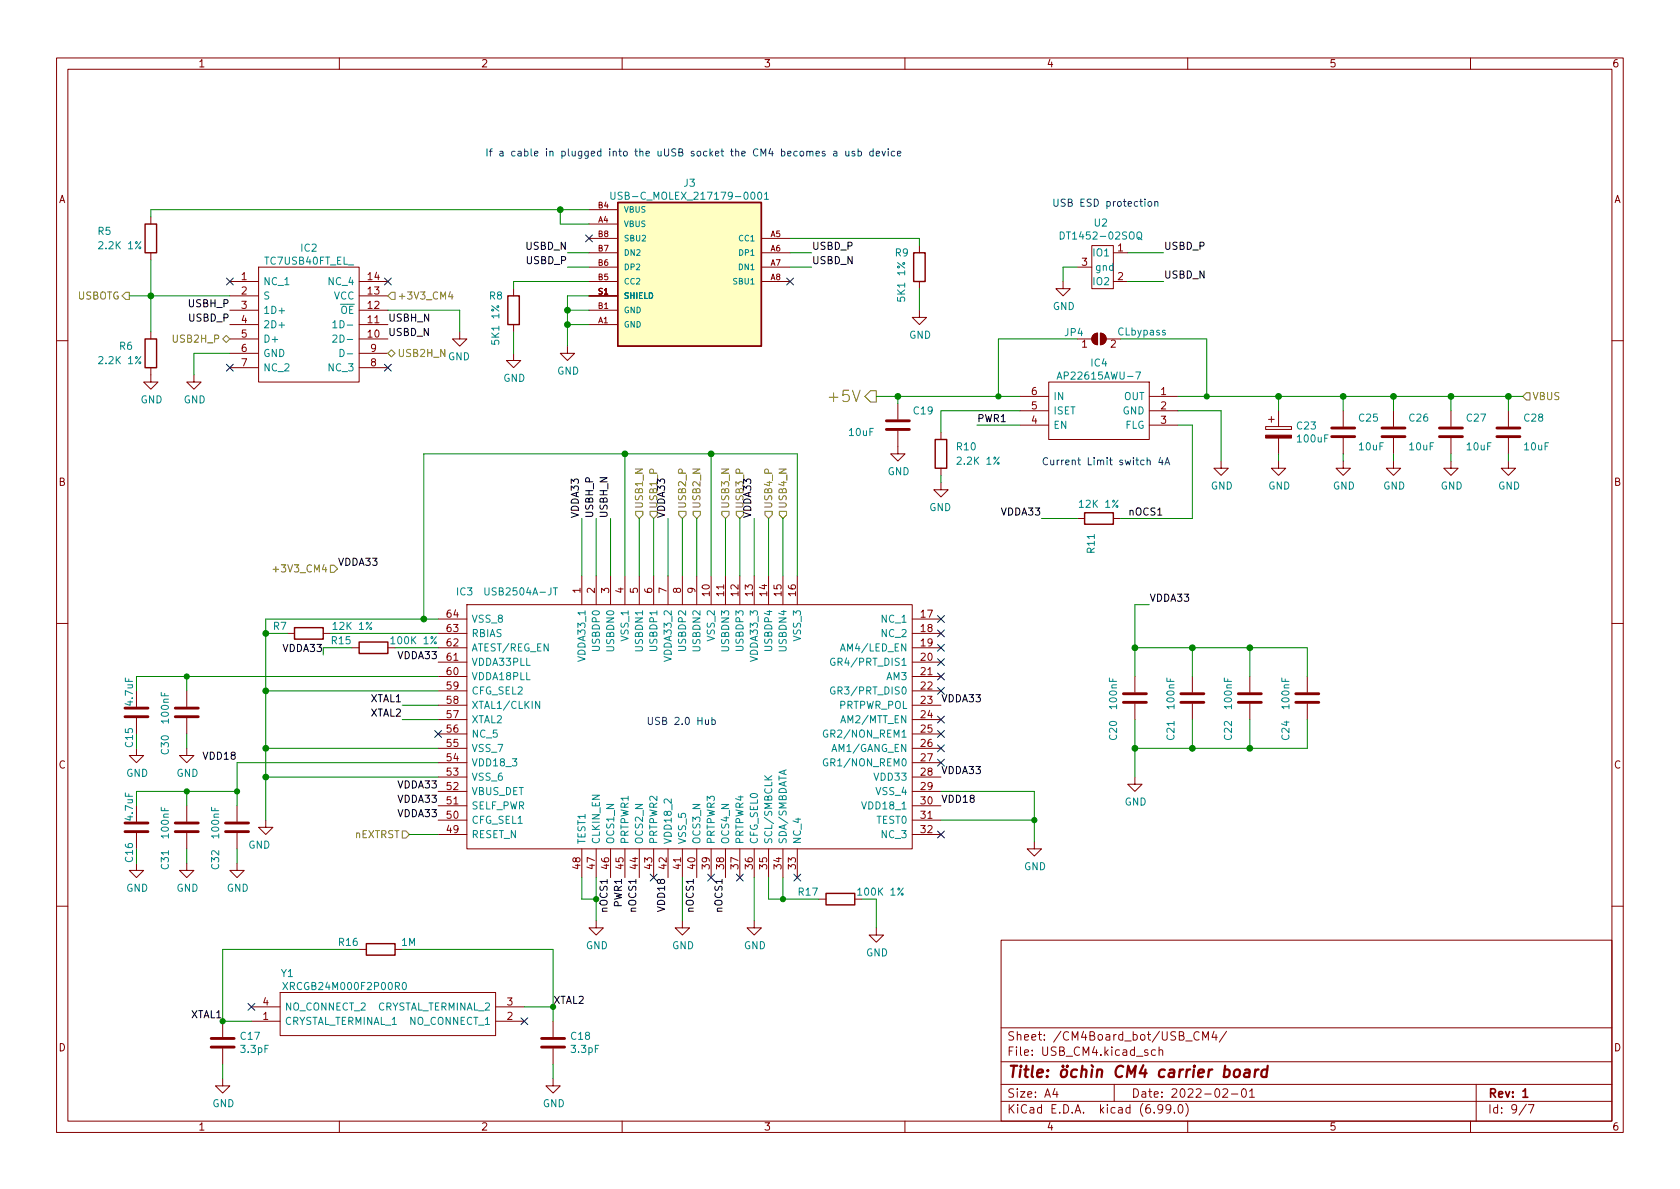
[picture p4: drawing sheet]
<svg xmlns="http://www.w3.org/2000/svg" width="297mm" height="210mm" viewBox="0 0 297 210" stroke-linecap="round" stroke-linejoin="round" font-family="sans-serif">
<g fill="none" stroke="#840000" stroke-width=".18">
<path d="M10 10.2h277v190.1h-277zM12 12.2h273v186.1h-273zM60 10.2v2M110 10.2v2M160 10.2v2M210 10.2v2M260 10.2v2M26.7 38.3v1.3M104.1 39.6h5.1M104.1 37.1h5.1M26.7 44.7v1.3M26.7 58.7v1.2"/>
<path d="M40.6 49.8h5.1M40.6 57.4h5.1M40.6 54.9h5.1M40.6 52.3h5.1M40.6 59.9h5.1M45.7 47.2h17.8v20.4h-17.8zM63.5 49.8h5.1M63.5 57.4h5.1M63.5 54.9h5.1M63.5 52.3h5.1M63.5 59.9h5.1M81.3 58.7v1.2h-1.3l1.3 1.3 1.2-1.3h-1.2"/>
<path d="M90.8 51v1.3M90.8 57.4v1.3M104.1 44.7h5.1M104.1 49.8h5.1M104.1 47.2h5.1M104.1 57.4h5.1M104.1 42.2h5.1M104.1 54.9h5.1M104.1 52.3h5.1M134.6 44.7h5.1M134.6 49.8h5.1M134.6 47.2h5.1"/>
<path d="M134.6 42.2h5.1M162.6 54.9v1.2h1.2l-1.2 1.3-1.3-1.3h1.3M162.6 43.4v1.3M162.6 49.8v1.2M188 49.8v1.2h1.2l-1.2 1.3-1.3-1.3h1.3M190.5 47.2h2.5M190.5 59.9h2.5M193 43.4h3.8v7.6h-3.8zM193.3 59.2l.8-.3v2.1a1.02 1.02 0 0 1-1-.7 1.02 1.02 0 0 1 .2-1.1zM194.6 58.9a1.02 1.02 0 0 1 1 1 1.02 1.02 0 0 1-1 1.1zM195.6 59.9h2.5M196.8 44.7h2.6"/>
<path d="M196.8 49.8h2.6M10 60.2h2M26.7 65v2.6h1.2l-1.2 1.2-1.3-1.2h1.3M34.3 66.3v1.3h1.3l-1.3 1.2-1.3-1.2h1.3M40.6 62.5h5.1M40.6 65h5.1M63.5 62.5h5.1M63.5 65h5.1M90.8 62.5v1.2h1.3l-1.3 1.3-1.3-1.3h1.3M100.3 61.2v1.3h1.3l-1.3 1.2-1.2-1.2h1.2M158.7 76.2v4.1h1.3l-1.3 1.2-1.2-1.2h1.2M158.7 71.4v2.8"/>
<path d="M166.4 76.4v1.3M180.3 70.1h5.1M180.3 72.6h5.1M180.3 75.2h5.1M185.4 67.6h17.8v10.1h-17.8zM203.2 70.1h5.1M203.2 72.6h5.1M203.2 75.2h5.1M223.8 75.4h4.5v.5h-4.5zM224.3 74.2h1M224.8 73.7v1M226.1 72.6v2.8"/>
<path d="M226.1 77.5v2.8M237.5 72.6v2.8M237.5 77.5v2.8M246.4 72.6v2.8M246.4 77.5v2.8M256.5 72.6v2.8M256.5 77.5v2.8M266.7 72.6v2.8M266.7 77.5v2.8M285 60.2h2M166.4 85.3v1.3h-1.3l1.3 1.3 1.2-1.3h-1.2M166.4 82.8v1.3"/>
<path d="M190.5 91.7h1.3M196.8 91.7h1.3M215.9 81.5v1.3h1.3l-1.3 1.3-1.3-1.3h1.3M226.1 81.5v1.3h1.2l-1.2 1.3-1.3-1.3h1.3M237.5 81.5v1.3h1.3l-1.3 1.3-1.3-1.3h1.3M246.4 81.5v1.3h1.2l-1.2 1.3-1.3-1.3h1.3M256.5 81.5v1.3h1.3l-1.3 1.3-1.2-1.3h1.2M266.7 81.5v1.3h1.3l-1.3 1.3-1.3-1.3h1.3M10 110.2h2M50.8 112h1.3M57.1 112h1.3M62.2 114.5h1.3"/>
<path d="M68.6 114.5h1.2M77.5 109.5h5M77.5 112h5M77.5 114.5h5M77.5 117.1h5M77.5 119.6h5M82.5 106.9h78.8v43.2h-78.8zM102.9 101.8v5.1M105.4 101.8v5.1M107.9 101.8v5.1M110.5 101.8v5.1M113 101.8v5.1"/>
<path d="M115.6 101.8v5.1M118.1 101.8v5.1M120.6 101.8v5.1M123.2 101.8v5.1M125.7 101.8v5.1M128.3 101.8v5.1M130.8 101.8v5.1M133.3 101.8v5.1M135.9 101.8v5.1M138.4 101.8v5.1M141 101.8v5.1M161.3 109.5h5.1"/>
<path d="M161.3 112h5.1M161.3 114.5h5.1M161.3 117.1h5.1M161.3 119.6h5.1M200.7 119.6v2.8M210.8 119.6v2.8M221 119.6v2.8M231.1 119.6v2.8M285 110.2h2M24.1 132.3v1.3h1.3l-1.3 1.3-1.2-1.3h1.2M24.1 127v2.8M33 132.3v1.3h1.3l-1.3 1.3-1.3-1.3h1.3"/>
<path d="M33 122.2v2.8M33 127v2.8M77.5 122.2h5M77.5 124.7h5M77.5 127.2h5M77.5 129.8h5M77.5 132.3h5M77.5 134.9h5M77.5 137.4h5M77.5 139.9h5M161.3 122.2h5.1M161.3 124.7h5.1"/>
<path d="M161.3 127.2h5.1M161.3 129.8h5.1M161.3 132.3h5.1M161.3 134.9h5.1M161.3 137.4h5.1M161.3 139.9h5.1M200.7 137.4v1.3h1.2l-1.2 1.2-1.3-1.2h1.3M200.7 124.5v2.7M210.8 124.5v2.7M221 124.5v2.7M231.1 124.5v2.7M24.1 152.6v1.3h1.3l-1.3 1.3-1.2-1.3h1.2"/>
<path d="M24.1 147.3v2.8M33 152.6v1.3h1.3l-1.3 1.3-1.3-1.3h1.3M33 142.5v2.8M33 147.3v2.8M41.9 152.6v1.3h1.3l-1.3 1.3-1.3-1.3h1.3M41.9 142.5v2.8M41.9 147.3v2.8M47 145v1.3h1.3l-1.3 1.3-1.3-1.3h1.3M77.5 142.5h5M77.5 145h5M77.5 147.6h5M102.9 150.1v5.1"/>
<path d="M105.4 150.1v5.1M107.9 150.1v5.1M110.5 150.1v5.1M113 150.1v5.1M115.6 150.1v5.1M118.1 150.1v5.1M120.6 150.1v5.1M123.2 150.1v5.1M125.7 150.1v5.1M128.3 150.1v5.1M130.8 150.1v5.1M133.3 150.1v5.1"/>
<path d="M135.9 150.1v5.1M138.4 150.1v5.1M141 150.1v5.1M144.8 159h1.2M151.1 159h1.3M161.3 142.5h5.1M161.3 145h5.1M161.3 147.6h5.1M182.9 148.8v1.3h1.2l-1.2 1.3-1.3-1.3h1.3M10 160.2h2M44.4 178h5.1M49.5 175.5h38.1v7.6h-38.1z"/>
<path d="M63.5 167.9h1.3M69.8 167.9h1.3M87.6 178h5.1M105.4 162.8v1.3h1.3l-1.3 1.2-1.3-1.2h1.3M120.6 162.8v1.3h1.3l-1.3 1.2-1.2-1.2h1.2M133.3 162.8v1.3h1.3l-1.3 1.2-1.2-1.2h1.2M154.9 164.1v1.2h1.3l-1.3 1.3-1.2-1.3h1.2M177 166.3h108v32h-108zM285 160.2h2M39.4 190.7v1.3h1.2l-1.2 1.3-1.3-1.3h1.3M39.4 180.6v2.8M39.4 185.4v2.8"/>
<path d="M44.4 180.6h5.1M60 198.3v2M87.6 180.6h5.1M97.8 190.7v1.3h1.3l-1.3 1.3-1.3-1.3h1.3M97.8 180.6v2.8M97.8 185.4v2.8M110 198.3v2M160 198.3v2M177 194.8h108M177 191.8h108M177 187.8h108M177 181.8h108"/>
<path d="M186.5 192.5l-.4 1h1M186.9 193v1M197 191.8v3M202.9 185.7l-.3-.1-.2 .2v.3l.5 .1v.4h-.5M204.3 185.7l-.4-.1-.3 .3v.4l.1 .3h.6M204.9 185.8l.2-.2 .4 .1 .1 .9M204.9 185.1v1.5M205.6 196l-.3 .3h-.3l-.3-.3 .2-.6 .4-.1 .2 .2a.99 .99 0 0 1-.4 1.3h-.2M207 196l-.3 .3h-.3l-.3-.3 .2-.6 .4-.1 .2 .2a.99 .99 0 0 1-.3 1.3h-.3M207.6 196.7v.1M208.5 195.4l.1-.1a.81 .81 0 0 1 .6 .7 .81 .81 0 0 1-.3 .8h-.1a.81 .81 0 0 1-.6-.6 .81 .81 0 0 1 .3-.8zM209.6 195.1a1.72 1.72 0 0 1 0 2.3"/>
<path d="M210 198.3v2M212 182.6a.6 .6 0 0 0-.7 0 .6 .6 0 0 0-.2 .7 .56 .56 0 0 0 .3 .6 .56 .56 0 0 0 .6-.1M212.6 183.9v-1.5l.5 1.1 .5-1.1v1.5M214.6 182.4l-.3 1h.9M215 182.9v1M216.2 192.7l.6-.2 .2 .2 .1 .3-1 1h1M216.9 182.4l-1.3 1.9M217.7 193.5h1.2M219.7 192.6l.2-.1a.81 .81 0 0 1 .5 .7 .81 .81 0 0 1-.3 .8h-.1a.81 .81 0 0 1-.6-.6 .81 .81 0 0 1 .3-.8zM220.9 193l.5-.5v1.5M220.9 194h.9M260 198.3v2"/>
<path d="M261 191.8v6.5M269.9 195.3l-1.3 1.9M270.2 195.3h1l-.6 1.5"/>
</g>
<path d="M269.3 193l.4-.5v1.5M269.3 194h.8" fill="none" stroke="#840000" stroke-width=".3"/>
<g fill="none" stroke="#840000" stroke-width=".4">
<path d="M178.7 188.5h1.2M179.3 188.5l-.3 2M180.4 189.1l-.1 1.4M180.5 188.5l-.1 .1 .1 .1 .1-.1-.1-.1v.2M181.1 189.1h.8M181.5 188.5l-.2 1.7v.2l.4 .1M182.6 188.5l-.2 1.7 .3 .3M183.4 189.8l1-.2-.1-.4-.5-.1-.3 .3-.1 1 .2 .1 .6-.1M185.2 190.3v.1l-.1 .1-.1-.1 .2-.1-.1 .2M185.3 189.2l.1 .1-.1 .1-.1-.1 .1-.1v.2M187.8 189.3a.52 .52 0 0 1 .5-.2 .52 .52 0 0 1 .4 .4l-.1 .6a.55 .55 0 0 1-.5 .4 .55 .55 0 0 1-.5-.4zM188 188.5v.1l-.1 .1-.1-.1 .2-.1-.1 .2"/>
<path d="M188.7 188.5l.1 .1-.1 .1-.1-.1 .1-.1v.2M190.4 189.2a.66 .66 0 0 0-1 .3v.6l.1 .3 .2 .1 .6-.1M191.3 189.3a.49 .49 0 0 1 .8 .1l-.1 1.1M191.4 188.5l-.3 2M193 188.4l.3 .3M193.1 189.1l-.2 1.4M194 189.3a.49 .49 0 0 1 .9 .1l-.1 1.1M194.1 189.1l-.2 1.4M198.6 188.7a.88 .88 0 0 0-1-.1 .88 .88 0 0 0-.4 1 .69 .69 0 0 0 .4 .8 .69 .69 0 0 0 .8-.1M199.2 190.5l.3-2 .5 1.4 .8-1.4-.2 2M202.2 188.4l-.7 1.4h1.2M202.5 189.1l-.1 1.4"/>
<path d="M206 189.2a.66 .66 0 0 0-1 .3l-.1 .6 .1 .3 .2 .1 .6-.1M206.8 189.2l.2-.1 .6 .1-.1 1.3M207.6 189.6l-.7 .1a.4 .4 0 0 0-.3 .3 .4 .4 0 0 0 .2 .5l.7-.1M208.6 189.1l-.1 1.4M209.2 189.1l-.4 .1-.2 .3M209.9 189.1l-.2 1.4M210.4 189.1l-.4 .1-.2 .3M211.1 189.1l-.2 1.4M211.2 188.5l-.1 .1 .1 .1 .1-.1-.1-.1v.2M211.9 189.8l1-.2-.1-.4-.5-.1-.4 .3v1l.2 .1 .6-.1M213.8 189.1l-.2 1.4M214.3 189.1l-.3 .1-.3 .3"/>
<path d="M216.5 189.2l.2-.1 .6 .1 .1 .3v.6a.66 .66 0 0 1-1 .3M216.6 188.5l-.2 2M218.3 189.3a.52 .52 0 0 1 .5-.2 .52 .52 0 0 1 .5 .4l-.1 .6a.55 .55 0 0 1-.5 .4 .55 .55 0 0 1-.6-.4zM220.1 189.2l.2-.1 .6 .1-.1 1.3M221 189.6l-.7 .1a.4 .4 0 0 0-.4 .3 .4 .4 0 0 0 .3 .5l.7-.1M222 189.1l-.2 1.4M222.5 189.1l-.4 .1-.2 .3M224 189.2a.66 .66 0 0 0-.9 .3l-.1 .6 .1 .3 .2 .1 .6-.1M224.1 188.5l-.2 2"/>
</g>
<g fill="none" stroke="#008484" stroke-width=".18">
<path d="M108 34v1l.3 .2h.2l.2-.2v-1M110 34h-.5l-.2 .2 .1 .3 .5 .3v.3l-.1 .1h-.5M134.1 34h.2a.68 .68 0 0 1 .4 .6 .68 .68 0 0 1-.4 .6 .84 .84 0 0 1-.2-1.2zM135.2 34.3l.3-.3v1.2M135.2 35.2h.7M58.9 59.4l.4-.2 .3 .4-.8 .9h.8M58.9 57.1l.3-.4v1.3M58.9 58h.7M187.5 41a.64 .64 0 0 1 .7 .6 .64 .64 0 0 1-.7 .7zM201.2 41.1l.1-.1a.43 .43 0 0 1 .6 .4v.5a.42 .42 0 0 1-.5 .4 .42 .42 0 0 1-.4-.4v-.5zM201.2 42l.7 .4M60.1 61.8a.64 .64 0 0 1 .8 .6 .64 .64 0 0 1-.8 .7z"/>
<path d="M61.4 62.6h1M186.9 67l.4-1.2 .4 1.2M187 66.7h.6M200.8 65.8h.9l-.6 1.2M85.7 103.9v1.1l.3 .2h.2l.3-.2v-1.1M97.8 103.9h.8M98.2 103.9v1.3M147.6 116.5a.59 .59 0 0 0-.8 .5 .59 .59 0 0 0 .8 .6v-.5h-.2M148.6 115.1l.4-1.2 .4 1.2M148.7 114.8h.6M95.4 124v1.3l-.7-1.3v1.3M135.2 137.2l.7 .7"/>
<path d="M136.5 137.2l-.8 .5M146.3 129.2a.59 .59 0 0 0-.7 .5 .59 .59 0 0 0 .7 .6l.1-.5h-.3M146.3 134.2a.59 .59 0 0 0-.7 .6 .59 .59 0 0 0 .7 .6l.1-.5h-.3M147.6 121.5a.59 .59 0 0 0-.8 .6 .59 .59 0 0 0 .8 .6v-.5h-.2M50 173.7l.9 1.3M50.9 173.7l-.9 1.3M71.2 173.8l.2-.1a.68 .68 0 0 1 .5 .7 .68 .68 0 0 1-.5 .6l-.2-.1-.1-.4z"/>
</g>
<path d="M25.7 39.6h2v5.1h-2zM109.2 35.8h25.4v25.4h-25.4zM25.7 59.9h2v5.1h-2zM89.8 52.3h2v5.1h-2zM161.5 44.7h2.1v5.1h-2.1zM165.4 77.7h2v5.1h-2zM191.8 90.7h5v2h-5zM52.1 111h5v2h-5zM63.5 113.5h5.1v2.1h-5.1zM146 158h5.1v2h-5.1zM64.8 166.9h5v2h-5z" fill="none" stroke="#840000" stroke-width=".25"/>
<g fill="none" stroke="#840000" stroke-width=".51">
<path d="M156.7 75.9h4.1M156.7 74.4h4.1M235.5 77.2h4M235.5 75.7h4M244.3 77.2h4.1M244.3 75.7h4.1M254.5 77.2h4.1M254.5 75.7h4.1M264.7 77.2h4M264.7 75.7h4M22.1 125.2h4.1M22.1 126.7h4.1"/>
<path d="M31 125.2h4.1M31 126.7h4.1M198.6 122.7h4.1M198.6 124.2h4.1M208.8 122.7h4.1M208.8 124.2h4.1M218.9 122.7h4.1M218.9 124.2h4.1M229.1 122.7h4.1M229.1 124.2h4.1M22.1 145.5h4.1M22.1 147.1h4.1"/>
<path d="M31 145.5h4.1M31 147.1h4.1M39.9 145.5h4M39.9 147.1h4M37.3 185.2h4.1M37.3 183.6h4.1M95.8 185.2h4M95.8 183.6h4"/>
</g>
<path d="M109.2 35.8h25.4v25.4h-25.4z" fill="#ffffc2" stroke="#ffffc2" stroke-width=".18"/>
<g fill="#840000" stroke="#840000" stroke-width=".18">
<path d="M223.8 77h4.5v.5h-4.5z"/>
<path d="M193.3 59.2l.8-.3v2.1a1.02 1.02 0 0 1-1-.7 1.02 1.02 0 0 1 .2-1.1z"/>
<path d="M194.6 58.9a1.02 1.02 0 0 1 1 1 1.02 1.02 0 0 1-1 1.1z"/>
</g>
<g fill="none" stroke="#848400" stroke-width=".18">
<path d="M22.2 51.7h.7v1.3h-.7l-.6-.7zM39.4 59.9l.6-.6 .6 .6-.6 .7zM69.2 51.7h.6v1.3h-.6l-.6-.7zM79.6 51.6l-.3 .9h.8M79.9 52v.9M68.6 62.5l.6-.7 .6 .7-.6 .6zM153.9 69.1h1v2h-1l-1-1zM269.2 70.1l.7-.6h.6v1.2h-.6zM58.4 99.9h.7l.6 .7-.6 .6h-.7zM112.4 90.4h1.3v.7l-.7 .6-.6-.6zM114.9 90.4h1.3v.7l-.6 .6-.7-.6zM120 90.4h1.3v.7l-.7 .6-.6-.6z"/>
<path d="M122.6 90.4h1.2v.7l-.6 .6-.6-.6zM127.6 90.4h1.3v.7l-.6 .6-.7-.6zM130.2 90.4h1.2v.7l-.6 .6-.6-.6zM135.3 90.4h1.2v.7l-.6 .6-.6-.6zM137.8 90.4h1.3v.7l-.7 .6-.6-.6zM48.3 100.7h1M71.1 146.9h.7l.6 .7-.6 .6h-.7z"/>
</g>
<g fill="none" stroke="#0000c2" stroke-width=".18">
<path d="M144.3 27.2l.6-.2-.1-.2-.3-.1-.2 .2v.6h.5M145.9 26.8l-.3-.1-.2 .2v.2l.5 .1v.3h-.5M147.4 26.8h.5l.1 .8M148 27l-.5 .1-.1 .2 .1 .3 .5-.1M149.5 26.7l.1 .8 .3 .1 .2-.1M150.1 26.7v.9M151.1 26.8l-.3-.1-.2 .2 .1 .2 .4 .1v.3h-.5M151.7 26.8l.4-.1 .2 .3-.1 .5h-.5M151.7 26.3v1.3M154.4 26.8l-.4-.1-.2 .3 .1 .5h.5M154.4 26.3v1.3M154.9 27.2l.6-.2v-.2l-.4-.1-.2 .2 .1 .6h.5"/>
<path d="M156 26.7l.3 .9 .3-.9M157 26.3v.1M157 26.7v.9M158.2 26.8l-.4-.1-.2 .3 .1 .5h.5M158.7 27.2l.6-.2-.1-.2-.3-.1-.2 .2v.6h.5M186.3 35.2v1l.3 .3h.2l.3-.3v-1M188.3 35.3l-.4-.1-.3 .2 .1 .4 .6 .2v.4l-.2 .1-.5-.1M204.2 35.8l.2-.2 .3 .1v.8M185.2 81a.6 .6 0 0 0-.8 .5 .6 .6 0 0 0 .6 .7l.2-.1M185.8 81.4v.7l.3 .1 .2-.1M186.3 81.4v.8M206 82.2l.4-1.3 .4 1.3"/>
<path d="M206.1 81.8h.6M124.7 127.3l.1 .8h.3l.2-.1M125.3 127.3v.8M125.9 127.3h.3l.3 .2-.1 .6h-.5M125.9 126.9v1.2"/>
</g>
<g fill="none" stroke="#008400" stroke-width=".18">
<path d="M99.1 37.1v2.5h5M104.1 37.1h-77.4v1.2M22.9 52.3h17.7M26.7 46v12.7M68.6 54.9h12.7v3.8M90.8 58.7v3.8M100.3 47.2h3.8M100.3 44.7h3.8M100.3 54.9h3.8M100.3 57.4h3.8M104.1 49.8h-13.3v1.2M104.1 52.3h-3.8v8.9"/>
<path d="M139.7 47.2h3.8M139.7 42.2h22.9v1.2M139.7 44.7h3.8M162.6 51v3.9M190.5 47.2h-2.5v2.6M190.5 59.9h-14v10.2M198.1 59.9h15.3v10.2M199.4 44.7h6.3M199.4 49.8h6.3M40.6 62.5h-6.3v3.8M154.9 70.1h25.4M158.7 70.1v1.3"/>
<path d="M172.7 75.2h7.6M180.3 72.6h-13.9v3.8M208.3 75.2h2.5v16.5h-12.7M208.3 70.1h60.9M208.3 72.6h7.6v8.9M226.1 70.1v2.5M237.5 70.1v2.5M246.4 70.1v2.5M256.5 70.1v2.5M266.7 70.1v2.5M102.9 91.7v10.1M105.4 91.7v10.1"/>
<path d="M107.9 91.7v10.1M110.5 80.3v21.5M113 91.7v10.1M115.6 91.7v10.1M118.1 91.7v10.1M120.6 91.7v10.1M123.2 91.7v10.1M125.7 80.3v21.5M128.3 91.7v10.1M130.8 91.7v10.1M133.3 91.7v10.1M135.9 91.7v10.1"/>
<path d="M138.4 91.7v10.1M166.4 84.1v1.2M184.1 91.7h6.4M226.1 80.3v1.2M237.5 80.3v1.2M246.4 80.3v1.2M256.5 80.3v1.2M266.7 80.3v1.2M24.1 119.6h53.4M33 119.6v2.6M47 112h3.8M57.1 114.5h5.1"/>
<path d="M58.4 112h19.1M69.8 114.5h7.7M77.5 109.5h-30.5v35.5M141 101.8v-21.5h-66.1v29.2M200.7 114.5h30.4v5.1M203.2 106.9h-2.5v12.7M210.8 114.5v5.1M221 114.5v5.1M24.1 139.9h17.8M33 129.8v2.5M33 139.9v2.6M47 132.3h30.5"/>
<path d="M47 137.4h30.5M47 122.2h30.5M71.1 124.7h6.4M71.1 127.2h6.4M77.5 134.9h-35.6v7.6M166.4 139.9h16.5v8.9M200.7 127.2v10.2M210.8 127.2v5.1M221 127.2v5.1M231.1 127.2v5.1h-30.4M33 150.1v2.5M41.9 150.1v2.5"/>
<path d="M72.4 147.6h5.1M102.9 155.2v3.8h2.5M105.4 155.2v7.6M120.6 155.2v7.6M133.3 155.2v7.6M135.9 155.2v3.8h8.9M138.4 155.2v3.8M154.9 159v5.1M166.4 145h16.5M63.5 167.9h-24.1v12.7h5M71.1 167.9h26.7v12.7M92.7 178h5.1"/>
<path d="M39.4 188.2v2.5M97.8 188.2v2.5"/>
</g>
<g fill="none" stroke="#000084" stroke-width=".18">
<path d="M40 49.2l1.2 1.2M41.2 49.2l-1.2 1.2M68 49.2l1.2 1.2M69.2 49.2l-1.2 1.2M103.5 41.5l1.2 1.3M104.7 41.5l-1.2 1.3M139.1 49.2l1.2 1.2M140.3 49.2l-1.2 1.2M40 64.4l1.2 1.2M41.2 64.4l-1.2 1.2M68 64.4l1.2 1.2M69.2 64.4l-1.2 1.2"/>
<path d="M165.8 116.5l1.2 1.2M165.8 119l1.2 1.2M165.8 108.9l1.2 1.2M165.8 113.9l1.2 1.3M165.8 111.4l1.2 1.2M167 116.5l-1.2 1.2M167 119l-1.2 1.2M167 113.9l-1.2 1.3M167 108.9l-1.2 1.2M167 111.4l-1.2 1.2M76.9 129.2l1.2 1.2M78.1 129.2l-1.2 1.2"/>
<path d="M165.8 121.6l1.2 1.2M165.8 126.6l1.2 1.3M165.8 129.2l1.2 1.2M165.8 131.7l1.2 1.2M165.8 134.3l1.2 1.2M167 121.6l-1.2 1.2M167 126.6l-1.2 1.3M167 129.2l-1.2 1.2M167 131.7l-1.2 1.2M167 134.3l-1.2 1.2M115 154.6l1.2 1.2M116.2 154.6l-1.2 1.2"/>
<path d="M125.1 154.6l1.2 1.2M126.3 154.6l-1.2 1.2M130.2 154.6l1.2 1.2M131.4 154.6l-1.2 1.2M140.4 154.6l1.2 1.2M141.6 154.6l-1.2 1.2M165.8 147l1.2 1.2M167 147l-1.2 1.2M43.8 177.4l1.3 1.3M45.1 177.4l-1.3 1.3M92.1 180l1.2 1.2M93.3 180l-1.2 1.2"/>
</g>
<g fill="#008400" stroke="#008400" stroke-width=".18">
<circle cx="210.8" cy="114.5" r=".51"/>
<circle cx="221" cy="114.5" r=".51"/>
<circle cx="200.7" cy="114.5" r=".51"/>
<circle cx="221" cy="132.3" r=".51"/>
<circle cx="210.8" cy="132.3" r=".51"/>
<circle cx="200.7" cy="132.3" r=".51"/>
<circle cx="125.7" cy="80.3" r=".51"/>
<circle cx="158.8" cy="70.1" r=".51"/>
<circle cx="138.4" cy="159" r=".46"/>
<circle cx="105.4" cy="159" r=".46"/>
<circle cx="182.9" cy="145" r=".46"/>
<circle cx="237.5" cy="70.1" r=".51"/>
<circle cx="246.4" cy="70.1" r=".51"/>
<circle cx="256.5" cy="70.1" r=".51"/>
<circle cx="266.7" cy="70.1" r=".51"/>
<circle cx="226.1" cy="70.1" r=".51"/>
<circle cx="213.4" cy="70.1" r=".46"/>
<circle cx="176.5" cy="70.1" r=".46"/>
<circle cx="110.5" cy="80.3" r=".51"/>
<circle cx="100.3" cy="57.4" r=".51"/>
<circle cx="74.9" cy="109.5" r=".51"/>
<circle cx="33" cy="139.9" r=".46"/>
<circle cx="41.9" cy="139.9" r=".46"/>
<circle cx="33" cy="119.6" r=".46"/>
<circle cx="97.8" cy="178" r=".46"/>
<circle cx="39.4" cy="180.6" r=".46"/>
<circle cx="100.3" cy="54.9" r=".51"/>
<circle cx="99.1" cy="37.1" r=".51"/>
<circle cx="26.7" cy="52.3" r=".51"/>
<circle cx="47" cy="122.2" r=".51"/>
<circle cx="47" cy="112" r=".51"/>
<circle cx="47" cy="137.4" r=".51"/>
<circle cx="47" cy="132.3" r=".51"/>
</g>
<text font-size="2.8" fill="#848400" x="147.3" y="71.1">+5V</text>
<g font-size="2.1" fill="#840000">
<text x="178" y="184">Sheet: /CM4Board_bot/USB_CM4/</text>
<text x="178" y="186.7">File: USB_CM4.kicad_sch</text>
<text x="178" y="196.9">KiCad E.D.A. kicad (6.99.0)</text>
<text x="178" y="194.1">Size: A4</text>
<text x="200" y="194.1">Date: 2022-02-01</text>
<text x="263" y="194.1">Rev: 1</text>
<text x="263" y="196.9">Id: 9/7</text>
</g>
<g font-size="1.8" fill="#840000">
<text x="35" y="11.9">1</text>
<text x="85" y="11.9">2</text>
<text x="135" y="11.9">3</text>
<text x="185" y="11.9">4</text>
<text x="235" y="11.9">5</text>
<text x="285" y="11.9">6</text>
<text x="10.3" y="35.9">A</text>
<text x="285.3" y="35.9">A</text>
<text x="191.3" y="47">3</text>
<text x="197.6" y="44.4">1</text>
<text x="42.7" y="49.5">1</text>
<text x="42.7" y="52.1">2</text>
<text x="65.1" y="52.1">13</text>
<text x="65.1" y="49.5">14</text>
<text x="197.6" y="49.5">2</text>
<text x="42.7" y="54.6">3</text>
<text x="42.7" y="57.1">4</text>
<text x="42.7" y="59.7">5</text>
<text x="65.1" y="59.7">10</text>
<text x="65.1" y="57.1">11</text>
<text x="65.1" y="54.6">12</text>
<text x="42.7" y="62.2">6</text>
<text x="42.7" y="64.8">7</text>
<text x="65.5" y="64.8">8</text>
<text x="65.5" y="62.2">9</text>
<text x="191.3" y="61.5">1</text>
<text x="196.4" y="61.5">2</text>
<text x="182.4" y="69.8">6</text>
<text x="205.2" y="69.8">1</text>
<text x="182.4" y="74.9">4</text>
<text x="182.4" y="72.4">5</text>
<text x="205.2" y="72.4">2</text>
<text x="205.2" y="74.9">3</text>
<text x="10.3" y="85.9">B</text>
<text x="285.3" y="85.9">B</text>
<text x="102.6" y="104.9" transform="rotate(-90 102.6 104.9)">1</text>
<text x="105.2" y="104.9" transform="rotate(-90 105.2 104.9)">2</text>
<text x="107.7" y="104.9" transform="rotate(-90 107.7 104.9)">3</text>
<text x="110.2" y="104.9" transform="rotate(-90 110.2 104.9)">4</text>
<text x="112.8" y="104.9" transform="rotate(-90 112.8 104.9)">5</text>
<text x="115.3" y="104.9" transform="rotate(-90 115.3 104.9)">6</text>
<text x="117.9" y="104.9" transform="rotate(-90 117.9 104.9)">7</text>
<text x="120.4" y="104.9" transform="rotate(-90 120.4 104.9)">8</text>
<text x="122.9" y="104.9" transform="rotate(-90 122.9 104.9)">9</text>
<text x="125.5" y="105.4" transform="rotate(-90 125.5 105.4)">10</text>
<text x="128" y="105.4" transform="rotate(-90 128 105.4)">11</text>
<text x="130.6" y="105.4" transform="rotate(-90 130.6 105.4)">12</text>
<text x="133.1" y="105.4" transform="rotate(-90 133.1 105.4)">13</text>
<text x="135.6" y="105.4" transform="rotate(-90 135.6 105.4)">14</text>
<text x="138.2" y="105.4" transform="rotate(-90 138.2 105.4)">15</text>
<text x="140.7" y="105.4" transform="rotate(-90 140.7 105.4)">16</text>
<text x="79" y="111.8">63</text>
<text x="79" y="109.2">64</text>
<text x="162.8" y="109.2">17</text>
<text x="162.8" y="111.8">18</text>
<text x="79" y="119.4">60</text>
<text x="79" y="116.8">61</text>
<text x="79" y="114.3">62</text>
<text x="162.8" y="114.3">19</text>
<text x="162.8" y="116.8">20</text>
<text x="162.8" y="119.4">21</text>
<text x="79" y="124.5">58</text>
<text x="79" y="121.9">59</text>
<text x="162.8" y="121.9">22</text>
<text x="162.8" y="124.5">23</text>
<text x="79" y="129.5">56</text>
<text x="79" y="127">57</text>
<text x="162.8" y="127">24</text>
<text x="162.8" y="129.5">25</text>
<text x="10.3" y="135.9">C</text>
<text x="79" y="137.2">53</text>
<text x="79" y="134.6">54</text>
<text x="79" y="132.1">55</text>
<text x="162.8" y="132.1">26</text>
<text x="162.8" y="134.6">27</text>
<text x="162.8" y="137.2">28</text>
<text x="285.3" y="135.9">C</text>
<text x="79" y="142.2">51</text>
<text x="79" y="139.7">52</text>
<text x="162.8" y="139.7">29</text>
<text x="162.8" y="142.2">30</text>
<text x="79" y="147.3">49</text>
<text x="79" y="144.8">50</text>
<text x="162.8" y="144.8">31</text>
<text x="162.8" y="147.3">32</text>
<text x="102.6" y="153.6" transform="rotate(-90 102.6 153.6)">48</text>
<text x="105.2" y="153.6" transform="rotate(-90 105.2 153.6)">47</text>
<text x="107.7" y="153.6" transform="rotate(-90 107.7 153.6)">46</text>
<text x="110.2" y="153.6" transform="rotate(-90 110.2 153.6)">45</text>
<text x="112.8" y="153.6" transform="rotate(-90 112.8 153.6)">44</text>
<text x="115.3" y="153.6" transform="rotate(-90 115.3 153.6)">43</text>
<text x="117.9" y="153.6" transform="rotate(-90 117.9 153.6)">42</text>
<text x="120.4" y="153.6" transform="rotate(-90 120.4 153.6)">41</text>
<text x="122.9" y="153.6" transform="rotate(-90 122.9 153.6)">40</text>
<text x="125.5" y="153.6" transform="rotate(-90 125.5 153.6)">39</text>
<text x="128" y="153.6" transform="rotate(-90 128 153.6)">38</text>
<text x="130.6" y="153.6" transform="rotate(-90 130.6 153.6)">37</text>
<text x="133.1" y="153.6" transform="rotate(-90 133.1 153.6)">36</text>
<text x="135.6" y="153.6" transform="rotate(-90 135.6 153.6)">35</text>
<text x="138.2" y="153.6" transform="rotate(-90 138.2 153.6)">34</text>
<text x="140.7" y="153.6" transform="rotate(-90 140.7 153.6)">33</text>
<text x="46.5" y="177.8">4</text>
<text x="89.7" y="177.8">3</text>
<text x="10.3" y="185.9">D</text>
<text x="46.5" y="180.3">1</text>
<text x="89.7" y="180.3">2</text>
<text x="285.3" y="185.9">D</text>
<text x="35" y="199.9">1</text>
<text x="85" y="199.9">2</text>
<text x="135" y="199.9">3</text>
<text x="185" y="199.9">4</text>
<text x="235" y="199.9">5</text>
<text x="285" y="199.9">6</text>
</g>
<g font-size="1.8" fill="#0000c2">
<text x="85.7" y="27.6">If a cable in plugged into the uUSB socket the CM4 becomes a usb device</text>
<text x="188.1" y="36.5">USB ESD protection</text>
<text x="187.2" y="82.3">Current Limit switch 4A</text>
<text x="114.2" y="128.2">USB 2.0 Hub</text>
</g>
<g font-size="1.8" fill="#008484">
<text x="109.8" y="35.3">USB-C_MOLEX_217179-0001</text>
<text x="120.9" y="33">J3</text>
<text x="17.3" y="41.5">R5</text>
<text x="193.5" y="40">U2</text>
<text x="17.8" y="44.1">2.2K 1%</text>
<text x="46.9" y="46.8">TC7USB40FT_EL_</text>
<text x="53.2" y="44.5">IC2</text>
<text x="158.3" y="45.3">R9</text>
<text x="188.2" y="42.3">DT1452-02SOQ</text>
<text x="193.5" y="45.3">IO1</text>
<text x="193.5" y="47.9">gnd</text>
<text x="46.5" y="50.4">NC_1</text>
<text x="46.5" y="53">S</text>
<text x="58.2" y="50.4">NC_4</text>
<text x="59" y="53">VCC</text>
<text x="86.5" y="53">R8</text>
<text x="160" y="53" transform="rotate(-90 160 53)">5K1 1%</text>
<text x="193.5" y="50.4">IO2</text>
<text x="46.5" y="55.5">1D+</text>
<text x="46.5" y="58">2D+</text>
<text x="58.8" y="55.5">~{OE}</text>
<text x="59.9" y="58">1D-</text>
<text x="160.7" y="59.9">GND</text>
<text x="186.1" y="54.8">GND</text>
<text x="188.3" y="59.4">JP4</text>
<text x="197.7" y="59.3">CLbypass</text>
<text x="17.8" y="64.4">2.2K 1%</text>
<text x="21.1" y="61.8">R6</text>
<text x="46.5" y="60.6">D+</text>
<text x="46.5" y="63.1">GND</text>
<text x="46.5" y="65.7">NC_2</text>
<text x="58.2" y="65.7">NC_3</text>
<text x="59.9" y="60.6">2D-</text>
<text x="79.2" y="63.7">GND</text>
<text x="88.3" y="60.6" transform="rotate(-90 88.3 60.6)">5K1 1%</text>
<text x="192.9" y="64.8">IC4</text>
<text x="24.8" y="71.3">GND</text>
<text x="32.5" y="71.3">GND</text>
<text x="89" y="67.5">GND</text>
<text x="98.5" y="66.2">GND</text>
<text x="186.2" y="70.7">IN</text>
<text x="187.7" y="67.1">AP22615AWU-7</text>
<text x="198.7" y="70.7">OUT</text>
<text x="150.2" y="77.1">10uF</text>
<text x="161.6" y="73.3">C19</text>
<text x="186.2" y="75.8">EN</text>
<text x="186.2" y="73.3">ISET</text>
<text x="198.5" y="73.3">GND</text>
<text x="198.9" y="75.8">FLG</text>
<text x="229.4" y="75.9">C23</text>
<text x="240.3" y="74.5">C25</text>
<text x="249.2" y="74.5">C26</text>
<text x="259.4" y="74.5">C27</text>
<text x="269.5" y="74.5">C28</text>
<text x="169.2" y="79.6">R10</text>
<text x="169.6" y="82.2">2.2K 1%</text>
<text x="229.5" y="78.2">100uF</text>
<text x="240.4" y="79.6">10uF</text>
<text x="249.3" y="79.6">10uF</text>
<text x="259.4" y="79.6">10uF</text>
<text x="269.6" y="79.6">10uF</text>
<text x="156.9" y="84">GND</text>
<text x="191.1" y="89.8">12K 1%</text>
<text x="214.1" y="86.6">GND</text>
<text x="224.2" y="86.6">GND</text>
<text x="235.7" y="86.6">GND</text>
<text x="244.5" y="86.6">GND</text>
<text x="254.7" y="86.6">GND</text>
<text x="264.9" y="86.6">GND</text>
<text x="164.3" y="90.4">GND</text>
<text x="193.5" y="97.7" transform="rotate(-90 193.5 97.7)">R11</text>
<text x="80.8" y="105.3">IC3</text>
<text x="86.3" y="105.3">USB2504A-JT</text>
<text x="48.4" y="111.4">R7</text>
<text x="58.7" y="113.9">R15</text>
<text x="59.2" y="111.4">12K 1%</text>
<text x="69.5" y="113.9">100K 1%</text>
<text x="83.3" y="112.6">RBIAS</text>
<text x="83.3" y="110.1">VSS_8</text>
<text x="111.1" y="113.2" transform="rotate(-90 111.1 113.2)">VSS_1</text>
<text x="126.4" y="113.2" transform="rotate(-90 126.4 113.2)">VSS_2</text>
<text x="141.6" y="113.2" transform="rotate(-90 141.6 113.2)">VSS_3</text>
<text x="156" y="110.1">NC_1</text>
<text x="156" y="112.6">NC_2</text>
<text x="83.3" y="117.7">VDDA33PLL</text>
<text x="83.3" y="115.2">ATEST/REG_EN</text>
<text x="103.5" y="116.6" transform="rotate(-90 103.5 116.6)">VDDA33_1</text>
<text x="106" y="114.9" transform="rotate(-90 106 114.9)">USBDP0</text>
<text x="108.6" y="115" transform="rotate(-90 108.6 115)">USBDN0</text>
<text x="113.7" y="115" transform="rotate(-90 113.7 115)">USBDN1</text>
<text x="116.2" y="114.9" transform="rotate(-90 116.2 114.9)">USBDP1</text>
<text x="118.7" y="116.6" transform="rotate(-90 118.7 116.6)">VDDA33_2</text>
<text x="121.3" y="114.9" transform="rotate(-90 121.3 114.9)">USBDP2</text>
<text x="123.8" y="115" transform="rotate(-90 123.8 115)">USBDN2</text>
<text x="128.9" y="115" transform="rotate(-90 128.9 115)">USBDN3</text>
<text x="131.4" y="114.9" transform="rotate(-90 131.4 114.9)">USBDP3</text>
<text x="134" y="116.6" transform="rotate(-90 134 116.6)">VDDA33_3</text>
<text x="136.5" y="114.9" transform="rotate(-90 136.5 114.9)">USBDP4</text>
<text x="139.1" y="115" transform="rotate(-90 139.1 115)">USBDN4</text>
<text x="147.9" y="117.7">GR4/PRT_DIS1</text>
<text x="149.3" y="115.2">AM4/LED_EN</text>
<text x="83.3" y="125.3">XTAL1/CLKIN</text>
<text x="83.3" y="122.8">CFG_SEL2</text>
<text x="83.3" y="120.3">VDDA18PLL</text>
<text x="147.9" y="122.8">GR3/PRT_DIS0</text>
<text x="148.2" y="125.3">PRTPWR_POL</text>
<text x="156.8" y="120.3">AM3</text>
<text x="197.5" y="125.2" transform="rotate(-90 197.5 125.2)">100nF</text>
<text x="207.6" y="125.2" transform="rotate(-90 207.6 125.2)">100nF</text>
<text x="217.8" y="125.2" transform="rotate(-90 217.8 125.2)">100nF</text>
<text x="228" y="125.2" transform="rotate(-90 228 125.2)">100nF</text>
<text x="29.8" y="127.7" transform="rotate(-90 29.8 127.7)">100nF</text>
<text x="83.3" y="130.4">NC_5</text>
<text x="83.3" y="127.9">XTAL2</text>
<text x="146.6" y="130.4">GR2/NON_REM1</text>
<text x="149.2" y="127.9">AM2/MTT_EN</text>
<text x="197.5" y="130.8" transform="rotate(-90 197.5 130.8)">C20</text>
<text x="207.6" y="130.8" transform="rotate(-90 207.6 130.8)">C21</text>
<text x="217.8" y="130.8" transform="rotate(-90 217.8 130.8)">C22</text>
<text x="228" y="130.8" transform="rotate(-90 228 130.8)">C24</text>
<text x="22.3" y="137.4">GND</text>
<text x="29.8" y="133.3" transform="rotate(-90 29.8 133.3)">C30</text>
<text x="31.2" y="137.4">GND</text>
<text x="83.3" y="135.5">VDD18_3</text>
<text x="83.3" y="133">VSS_7</text>
<text x="146.6" y="135.5">GR1/NON_REM0</text>
<text x="147.6" y="133">AM1/GANG_EN</text>
<text x="83.3" y="143.1">SELF_PWR</text>
<text x="83.3" y="140.6">VBUS_DET</text>
<text x="83.3" y="138">VSS_6</text>
<text x="152.9" y="143.1">VDD18_1</text>
<text x="154.8" y="138">VDD33</text>
<text x="155" y="140.6">VSS_4</text>
<text x="198.8" y="142.4">GND</text>
<text x="29.8" y="148.1" transform="rotate(-90 29.8 148.1)">100nF</text>
<text x="38.7" y="148.1" transform="rotate(-90 38.7 148.1)">100nF</text>
<text x="83.3" y="148.2">RESET_N</text>
<text x="83.3" y="145.7">CFG_SEL1</text>
<text x="103.5" y="149.3" transform="rotate(-90 103.5 149.3)">TEST1</text>
<text x="106" y="149.3" transform="rotate(-90 106 149.3)">CLKIN_EN</text>
<text x="108.6" y="149.3" transform="rotate(-90 108.6 149.3)">OCS1_N</text>
<text x="111.1" y="149.3" transform="rotate(-90 111.1 149.3)">PRTPWR1</text>
<text x="113.7" y="149.3" transform="rotate(-90 113.7 149.3)">OCS2_N</text>
<text x="116.2" y="149.3" transform="rotate(-90 116.2 149.3)">PRTPWR2</text>
<text x="118.7" y="149.3" transform="rotate(-90 118.7 149.3)">VDD18_2</text>
<text x="121.3" y="149.3" transform="rotate(-90 121.3 149.3)">VSS_5</text>
<text x="123.8" y="149.3" transform="rotate(-90 123.8 149.3)">OCS3_N</text>
<text x="126.4" y="149.3" transform="rotate(-90 126.4 149.3)">PRTPWR3</text>
<text x="128.9" y="149.3" transform="rotate(-90 128.9 149.3)">OCS4_N</text>
<text x="131.4" y="149.3" transform="rotate(-90 131.4 149.3)">PRTPWR4</text>
<text x="134" y="149.3" transform="rotate(-90 134 149.3)">CFG_SEL0</text>
<text x="136.5" y="149.3" transform="rotate(-90 136.5 149.3)">SCL/SMBCLK</text>
<text x="139.1" y="149.3" transform="rotate(-90 139.1 149.3)">SDA/SMBDATA</text>
<text x="141.6" y="149.3" transform="rotate(-90 141.6 149.3)">NC_4</text>
<text x="155" y="145.7">TEST0</text>
<text x="156" y="148.2">NC_3</text>
<text x="29.8" y="153.7" transform="rotate(-90 29.8 153.7)">C31</text>
<text x="38.7" y="153.7" transform="rotate(-90 38.7 153.7)">C32</text>
<text x="43.9" y="150.1">GND</text>
<text x="181" y="153.9">GND</text>
<text x="22.3" y="157.7">GND</text>
<text x="31.2" y="157.7">GND</text>
<text x="40.1" y="157.7">GND</text>
<text x="141.2" y="158.4">R17</text>
<text x="60" y="167.3">R16</text>
<text x="71" y="167.3">1M</text>
<text x="103.6" y="167.8">GND</text>
<text x="118.8" y="167.8">GND</text>
<text x="131.5" y="167.8">GND</text>
<text x="49.7" y="172.8">Y1</text>
<text x="153.1" y="169.1">GND</text>
<text x="50.3" y="178.7">NO_CONNECT_2</text>
<text x="50.8" y="175.1">XRCGB24M000F2P00R0</text>
<text x="66.4" y="178.7">CRYSTAL_TERMINAL_2</text>
<text x="42.6" y="183.9">C17</text>
<text x="50.3" y="181.2">CRYSTAL_TERMINAL_1</text>
<text x="72.5" y="181.2">NO_CONNECT_1</text>
<text x="101" y="183.9">C18</text>
<text x="42.7" y="186.2">3.3pF</text>
<text x="101.1" y="186.2">3.3pF</text>
<text x="37.5" y="195.8">GND</text>
<text x="96" y="195.8">GND</text>
</g>
<g font-size="1.8">
<text x="93.1" y="44.2">USBD_N</text>
<text x="93.2" y="46.7">USBD_P</text>
<text x="143.5" y="46.7">USBD_N</text>
<text x="143.5" y="44.2">USBD_P</text>
<text x="205.7" y="44.2">USBD_P</text>
<text x="205.7" y="49.2">USBD_N</text>
<text x="33.5" y="54.3">USBH_P</text>
<text x="33.5" y="56.9">USBD_P</text>
<text x="68.6" y="59.4">USBD_N</text>
<text x="68.6" y="56.9">USBH_N</text>
<text x="172.7" y="74.6">PWR1</text>
<text x="102.3" y="91.7" transform="rotate(-90 102.3 91.7)">VDDA33</text>
<text x="104.9" y="91.7" transform="rotate(-90 104.9 91.7)">USBH_P</text>
<text x="107.4" y="91.7" transform="rotate(-90 107.4 91.7)">USBH_N</text>
<text x="117.6" y="91.7" transform="rotate(-90 117.6 91.7)">VDDA33</text>
<text x="132.8" y="91.7" transform="rotate(-90 132.8 91.7)">VDDA33</text>
<text x="177.2" y="91.1">VDDA33</text>
<text x="199.8" y="91.1">nOCS1</text>
<text x="59.7" y="100">VDDA33</text>
<text x="203.2" y="106.4">VDDA33</text>
<text x="70.5" y="116.5">VDDA33</text>
<text x="65.5" y="124.2">XTAL1</text>
<text x="166.4" y="124.2">VDDA33</text>
<text x="65.5" y="126.7">XTAL2</text>
<text x="36.2" y="134.3">VDD18</text>
<text x="166.4" y="136.9">VDDA33</text>
<text x="70.5" y="139.4">VDDA33</text>
<text x="70.5" y="141.9">VDDA33</text>
<text x="166.4" y="141.9">VDD18</text>
<text x="70.5" y="144.5">VDDA33</text>
<text x="107.4" y="161.1" transform="rotate(-90 107.4 161.1)">nOCS1</text>
<text x="110" y="160.3" transform="rotate(-90 110 160.3)">PWR1</text>
<text x="112.5" y="161.1" transform="rotate(-90 112.5 161.1)">nOCS1</text>
<text x="117.6" y="160.9" transform="rotate(-90 117.6 160.9)">VDD18</text>
<text x="122.7" y="161.1" transform="rotate(-90 122.7 161.1)">nOCS1</text>
<text x="127.7" y="161.1" transform="rotate(-90 127.7 161.1)">nOCS1</text>
<text x="97.8" y="177.5">XTAL2</text>
<text x="33.8" y="180">XTAL1</text>
</g>
<g font-size="1.8" fill="#848400">
<text x="13.6" y="53">USBOTG</text>
<text x="70.2" y="53">+3V3_CM4</text>
<text x="30.8" y="60.6">USB2H_P</text>
<text x="70.2" y="63.1">USB2H_N</text>
<text x="270.9" y="70.7">VBUS</text>
<text x="113.7" y="90" transform="rotate(-90 113.7 90)">USB1_N</text>
<text x="116.2" y="90" transform="rotate(-90 116.2 90)">USB1_P</text>
<text x="121.3" y="90" transform="rotate(-90 121.3 90)">USB2_P</text>
<text x="123.8" y="90" transform="rotate(-90 123.8 90)">USB2_N</text>
<text x="128.9" y="90" transform="rotate(-90 128.9 90)">USB3_N</text>
<text x="131.4" y="90" transform="rotate(-90 131.4 90)">USB3_P</text>
<text x="136.5" y="90" transform="rotate(-90 136.5 90)">USB4_P</text>
<text x="139.1" y="90" transform="rotate(-90 139.1 90)">USB4_N</text>
<text x="49.1" y="101.2">+3V3_CM4</text>
<text x="62.7" y="148.2">nEXTRST</text>
</g>
<g font-size="1.8" fill="#008400">
<text x="50.2" y="115.3">VDDA33</text>
<text x="23.5" y="124.6" transform="rotate(-90 23.5 124.6)">4.7uF</text>
<text x="23.5" y="132.1" transform="rotate(-90 23.5 132.1)">C15</text>
<text x="23.5" y="145" transform="rotate(-90 23.5 145)">4.7uF</text>
<text x="23.5" y="152.4" transform="rotate(-90 23.5 152.4)">C16</text>
<text x="152" y="158.4">100K 1%</text>
</g>
<g font-size="1.4" fill="#840000">
<text x="105.8" y="39.4">A4</text>
<text x="105.8" y="36.8">B4</text>
<text x="105.8" y="41.9">B8</text>
<text x="136.3" y="41.9">A5</text>
<text x="105.8" y="47">B6</text>
<text x="105.8" y="44.4">B7</text>
<text x="136.3" y="44.4">A6</text>
<text x="136.3" y="47">A7</text>
<text x="105.8" y="49.5">B5</text>
<text x="105.8" y="52.1">S1</text>
<text x="136.3" y="49.5">A8</text>
<text x="105.8" y="57.1">A1</text>
<text x="105.8" y="54.6">B1</text>
</g>
<g font-size="1.4" fill="#008484">
<text x="110.2" y="40.1">VBUS</text>
<text x="110.2" y="37.6">VBUS</text>
<text x="110.2" y="47.7">DP2</text>
<text x="110.2" y="45.2">DN2</text>
<text x="110.2" y="42.7">SBU2</text>
<text x="130.8" y="42.7">CC1</text>
<text x="130.8" y="47.7">DN1</text>
<text x="130.9" y="45.2">DP1</text>
<text x="110.2" y="50.3">CC2</text>
<text x="110.2" y="52.8">SHIELD</text>
<text x="129.8" y="50.3">SBU1</text>
<text x="110.2" y="57.9">GND</text>
<text x="110.2" y="55.4">GND</text>
</g>
</svg>
